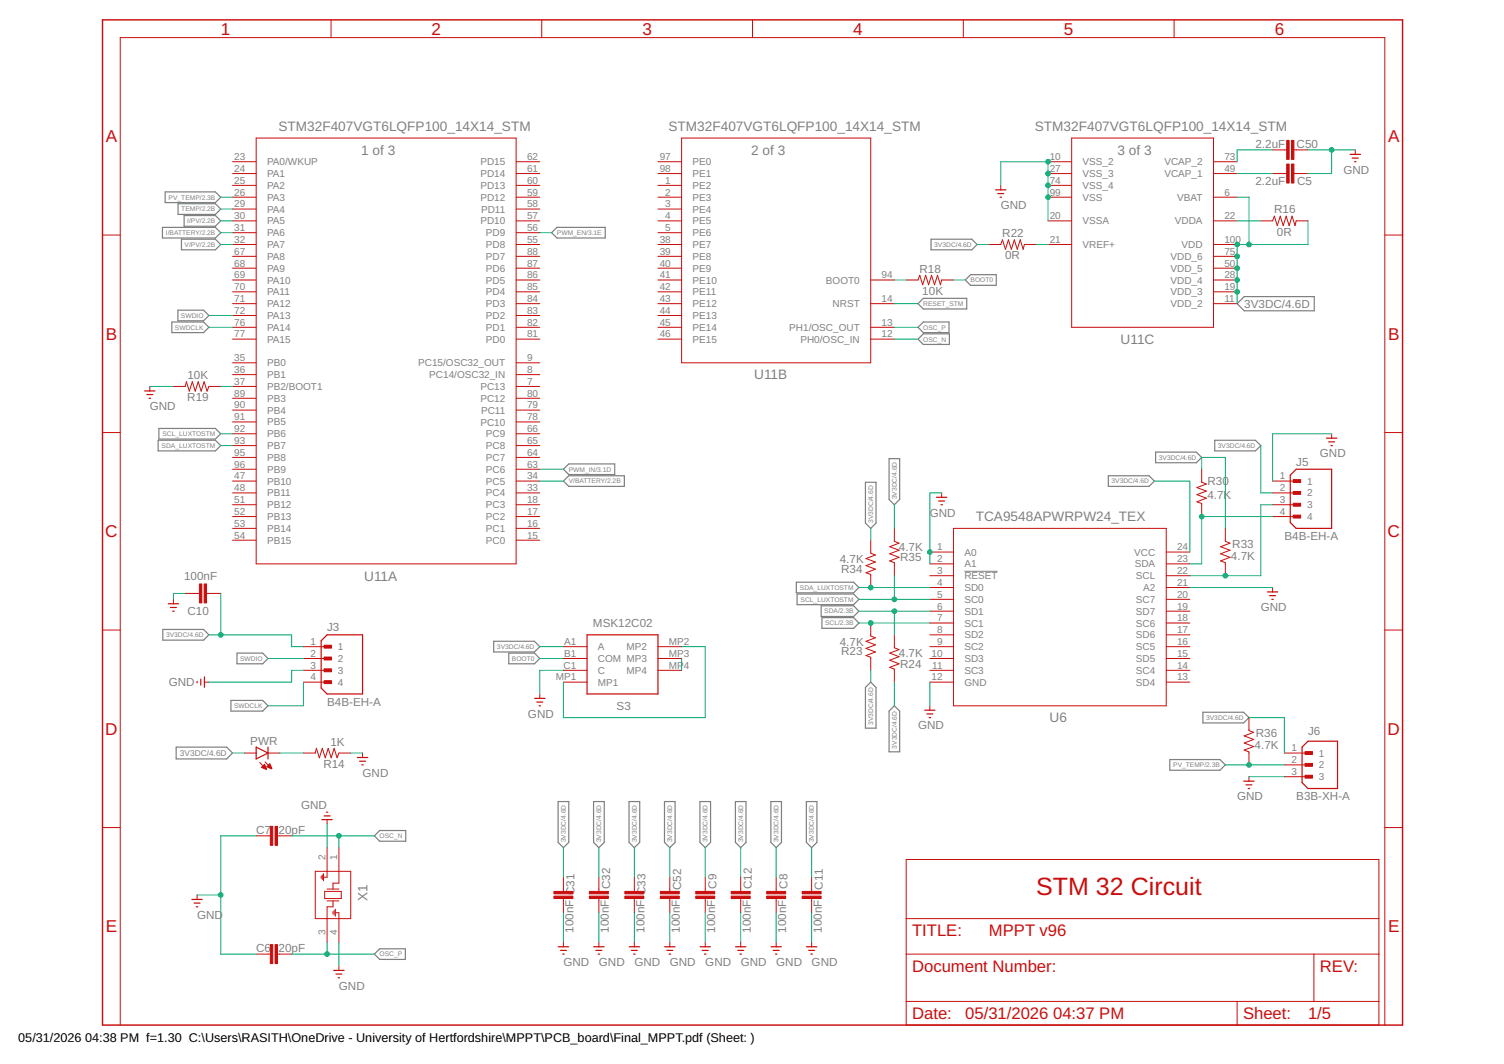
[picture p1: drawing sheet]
<svg xmlns="http://www.w3.org/2000/svg" width="420mm" height="297mm" viewBox="0 0 420 297" stroke-linecap="round" stroke-linejoin="round" font-family="sans-serif">
<path d="M269.4 159.5h9.3" fill="none" stroke="#808080" stroke-width=".28"/>
<g fill="none" stroke="#808080" stroke-width=".34">
<path d="M46.1 53.6h14.1l1.5 1.5-1.5 1.5h-14.1zM49.7 56.9h10.5l1.5 1.5-1.5 1.5h-10.5zM45.4 63.5h14.8l1.5 1.5-1.5 1.4h-14.8zM50.7 66.8h9.5l1.5 1.5-1.5 1.4h-9.5zM51.4 60.2h8.8l1.5 1.5-1.5 1.5h-8.8zM154.1 65l1.5-1.5h13.5v2.9h-13.5zM260.1 66.8h11.4l1.5 1.5-1.5 1.4h-11.4zM269.7 78.2l1.4-1.5h7.2v3h-7.2zM48 89.9h8.9l1.5 1.5-1.5 1.5h-8.9zM49.7 86.6h7.2l1.5 1.5-1.5 1.5h-7.2zM257.9 83.3h12.2v3h-12.2l-1.4-1.5zM257.9 89.9h7.2v3h-7.2l-1.4-1.5z"/>
<path d="M257.9 93.2h7.3v3h-7.3l-1.4-1.5zM345.6 84.8l2-2h19.6v4h-19.6zM44.4 119.6h15.8l1.5 1.5-1.5 1.5h-15.8zM44.2 122.9h16l1.5 1.5-1.5 1.5h-16zM157.4 134.3l1.5-1.5h15.5v3h-15.5zM157.4 131l1.5-1.5h12.8v3h-12.8zM241.8 134.6h2.9v11.4l-1.5 1.5-1.4-1.5zM248.4 128h2.9v11.4l-1.4 1.5-1.5-1.5zM309.6 132.8h11.4l1.5 1.5-1.5 1.5h-11.4zM322.8 126.2h11.4l1.5 1.5-1.5 1.5h-11.4zM339.3 122.9h11.4l1.5 1.5-1.5 1.5h-11.4zM45.5 175.7h11.4l1.5 1.5-1.5 1.5h-11.4z"/>
<path d="M137.9 179h11.4l1.5 1.5-1.5 1.5h-11.4zM222.5 162.5h16l1.4 1.5-1.4 1.5h-16zM222.7 165.8h15.8l1.4 1.5-1.4 1.5h-15.8zM229.4 169.1h9.1l1.4 1.5-1.4 1.5h-9.1zM229.6 172.4h8.9l1.4 1.5-1.4 1.5h-8.9zM64.5 195.5h8.9l1.5 1.5-1.5 1.5h-8.9zM66.2 182.3h7.2l1.5 1.5-1.5 1.5h-7.2zM142.1 182.3h7.2l1.5 1.5-1.5 1.5h-7.2zM243.2 190.4l1.5 1.5v11.4h-2.9v-11.4zM249.9 197l1.4 1.5v11.4h-2.9v-11.4zM336 198.8h11.4l1.5 1.5-1.5 1.5h-11.4zM49.2 208.6h14.1l1.7 1.6-1.7 1.7h-14.1z"/>
<path d="M326.8 212h14l1.5 1.5-1.5 1.5h-14zM104.6 233.3l1.5-1.4h7.2v2.9h-7.2zM155.9 223.8h3v11.4l-1.5 1.4-1.5-1.4zM165.8 223.8h3v11.4l-1.5 1.4-1.5-1.4zM175.7 223.8h3v11.4l-1.5 1.4-1.5-1.4zM185.6 223.8h3v11.4l-1.5 1.4-1.5-1.4zM195.5 223.8h3v11.4l-1.5 1.4-1.5-1.4zM205.4 223.8h3v11.4l-1.5 1.4-1.5-1.4zM215.3 223.8h3v11.4l-1.5 1.4-1.5-1.4zM225.3 223.8h2.9v11.4l-1.5 1.4-1.4-1.4zM104.6 266.4l1.5-1.5h7.1v2.9h-7.1z"/>
</g>
<g fill="none" stroke="#c90d0c" stroke-width=".28">
<path d="M92.5 5.5v5M151.3 5.5v5M210.2 5.5v5M269.1 5.5v5M328 5.5v5M71.6 38.5h72.6v118.9h-72.6zM190.4 38.5h52.8v62.8h-52.8zM299.4 38.5h39.6v52.9h-39.6zM65 45.1h6.6M65 48.5h6.6M65 51.8h6.6M65 55.1h6.6"/>
<path d="M65 58.4h6.6M144.2 45.1h6.6M144.2 48.5h6.6M144.2 51.8h6.6M144.2 55.1h6.6M144.2 58.4h6.6M183.8 45.1h6.6M183.8 48.5h6.6M183.8 51.8h6.6M183.8 55.1h6.6M183.8 58.4h6.6M279.6 51.8v1.2"/>
<path d="M292.8 45.1h6.6M292.8 48.5h6.6M292.8 51.8h6.6M292.8 55.1h6.6M339 45.1h6.6M339 48.5h6.6M339 55.1h6.6M355.5 48.5h4M355.5 41.8h4M361.4 48.5h4M361.4 41.8h4M378.6 41.8v1.3"/>
<path d="M28.6 65.6h5M65 61.7h6.6M65 65h6.6M65 68.3h6.6M65 71.6h6.6M65 74.9h6.6M65 78.2h6.6M144.2 61.7h6.6M144.2 65h6.6M144.2 68.3h6.6M144.2 71.6h6.6M144.2 74.9h6.6"/>
<path d="M144.2 78.2h6.6M183.8 61.7h6.6M183.8 65h6.6M183.8 68.3h6.6M183.8 71.6h6.6M183.8 74.9h6.6M183.8 78.2h6.6M243.2 78.2h6.7M253.2 78.2h3.3l.4-1.3 .9 2.6 .8-2.6 .8 2.6 .8-2.6 .9 2.6 .8-2.6 .8 2.6 .4-1.3h3.3M276.3 68.3h3.3l.5-1.3 .8 2.6 .8-2.6 .8 2.6 .9-2.6 .8 2.6 .8-2.6 .8 2.6 .4-1.3h3.3M292.8 61.7h6.6M292.8 68.3h6.6"/>
<path d="M339 61.7h6.6M339 68.3h6.6M339 71.6h6.6M339 74.9h6.6M339 78.2h6.6M352.2 61.7h3.3l.5-1.4 .8 2.7 .9-2.7 .8 2.7 .8-2.7 .8 2.7 .9-2.7 .8 2.7 .3-1.3h3.3M386.9 65.6h4.9M65 81.5h6.6M65 84.8h6.6M65 88.1h6.6M65 91.4h6.6M65 94.7h6.6"/>
<path d="M144.2 81.5h6.6M144.2 84.8h6.6M144.2 88.1h6.6M144.2 91.4h6.6M144.2 94.7h6.6M183.8 81.5h6.6M183.8 84.8h6.6M183.8 88.1h6.6M183.8 91.4h6.6M183.8 94.7h6.6M243.2 84.8h6.7M243.2 91.4h6.7"/>
<path d="M243.2 94.7h6.7M339 81.5h6.6M339 84.8h6.6M41.8 107.9v1.2M48.5 107.9h3.3l.3-1.3 .8 2.6 .8-2.6 .8 2.6 .9-2.6 .8 2.6 .8-2.6 .8 2.6 .6-1.3h3.3M65 101.3h6.6M65 104.6h6.6M65 107.9h6.6M65 111.2h6.6M65 114.5h6.6M65 117.8h6.6M144.2 101.3h6.6"/>
<path d="M144.2 104.6h6.6M144.2 107.9h6.6M144.2 111.2h6.6M144.2 114.5h6.6M144.2 117.8h6.6M28.6 120.8h5M65 121.1h6.6M65 124.4h6.6M65 127.7h6.6M65 131h6.6M65 134.3h6.6M65 137.6h6.6"/>
<path d="M144.2 121.1h6.6M144.2 124.4h6.6M144.2 127.7h6.6M144.2 131h6.6M144.2 134.3h6.6M144.2 137.6h6.6M263.1 137.6v1.2M335.7 131v3.6l1.3 .5-2.6 1 2.6 1-2.6 1 2.6 1-2.6 1 1.3 .5v3.6M355.5 134.3h6.6M355.5 137.6h6.6M372 121.1v1.2M386.9 120.8h4.9"/>
<path d="M65 140.9h6.6M65 144.2h6.6M65 147.5h6.6M65 150.8h6.6M144.2 140.9h6.6M144.2 144.2h6.6M144.2 147.5h6.6M144.2 150.8h6.6M243.2 150.8v3.6l1.4 .5-2.7 1 2.7 1-2.7 1 2.7 1-2.7 1 1.3 .5v3.6M249.9 147.5v3.6l1.3 .5-2.7 1 2.7 1-2.7 1 2.7 1-2.7 1 1.4 .5v3.6M259.8 157.4h6.6M259.8 154.1h6.6"/>
<path d="M266.4 147.5h59.4v49.5h-59.4zM325.8 157.4h6.6M325.8 154.1h6.6M342.3 147.5v3.6l1.3 .5-2.6 1 2.6 1-2.6 1 2.6 1-2.6 1 1.3 .5v3.6M355.5 140.9h6.6M355.5 144.2h6.6M28.6 175.9h5M48.5 167.3v1.3M51.8 165.7h3.9M57.7 165.7h4M243.2 173.9v3.6l1.4 .6-2.7 .9 2.7 1-2.7 1 2.7 1-2.7 1 1.3 .5v3.6M249.9 177.2v3.6l1.3 .6-2.7 .9 2.7 1-2.7 1 2.7 1-2.7 1 1.4 .5v3.6"/>
<path d="M259.8 160.7h6.6M259.8 164h6.6M259.8 167.3h6.6M259.8 170.6h6.6M259.8 173.9h6.6M259.8 177.2h6.6M325.8 160.7h6.6M325.8 164h6.6M325.8 167.3h6.6M325.8 170.6h6.6M325.8 173.9h6.6M325.8 177.2h6.6"/>
<path d="M355.5 164v1.2M386.9 175.9h4.9M57.1 190.4h1.3M84.8 190.4h6.6M84.8 180.5h6.6M84.8 183.8h6.6M84.8 187.1h6.6M150.8 193.7v1.3M157.4 190.4h6.6M157.4 180.5h6.6M157.4 183.8h6.6M157.4 187.1h6.6"/>
<path d="M183.8 180.5h6.6M183.8 183.8h6.6M183.8 187.1h6.6M259.8 190.4h6.6M259.8 180.5h6.6M259.8 183.8h6.6M259.8 187.1h6.6M259.8 197v1.3M325.8 190.4h6.6M325.8 180.5h6.6M325.8 183.8h6.6M325.8 187.1h6.6"/>
<path d="M68.3 210.2h3.3M72.6 212.9l1.8 1.8M74 212.7l1.9 1.8M74.9 210.2h3.3M84.8 210.2h3.3l.3-1.3 .8 2.7 .8-2.7 .9 2.7 .8-2.7 .8 2.7 .8-2.7 .9 2.7 .5-1.4h3.3M101.3 210.2v1.3M348.9 200.3v3.7l1.3 .4-2.6 1 2.6 1-2.6 1 2.6 1-2.6 1 1.3 .5v3.6M348.9 216.8v1.3M358.8 210.2h6.6M358.8 213.5h6.6M358.8 216.8h6.6M28.6 231h5"/>
<path d="M71.6 233.3h3.9M77.5 233.3h4M91.4 228.8v1.2M91.4 236.6v8.3h-1M94.7 236.6v9.9h-1.7v1.7M253.2 239.9h132v46.3h-132zM386.9 231h4.9M55.1 249.9v1.2M88.1 243.2h9.9v13.3h-9.9zM89.7 244.6v.6M90 244.2v1.4M90.4 243.9v2"/>
<path d="M90.7 248.9h4.6v1.9h-4.6zM91.4 248.2h3.3M91.4 251.5h3.3M93 251.5v1.7h-1.6v9.9M93 254.5v.6M93.3 254.1v1.4M93.7 254.8h1v8.3M93.7 253.8v2M157.4 244.9v4M157.4 250.8v4M167.3 244.9v4M167.3 250.8v4"/>
<path d="M177.2 244.9v4M177.2 250.8v4M187.1 244.9v4M187.1 250.8v4M197 244.9v4M197 250.8v4M206.9 244.9v4M206.9 250.8v4M216.8 244.9v4M216.8 250.8v4M226.7 244.9v4M226.7 250.8v4"/>
<path d="M253.2 256.5h132M71.6 266.4h3.9M77.5 266.4h4M94.7 269.7v1.2M157.4 263.1v1.2M167.3 263.1v1.2M177.2 263.1v1.2M187.1 263.1v1.2M197 263.1v1.2M206.9 263.1v1.2M216.8 263.1v1.2M226.7 263.1v1.2"/>
<path d="M253.2 266.4h132M253.2 279.6h132M345.6 279.6v6.6M367.1 266.4v13.2M33.6 286.2v-275.7h353.3v275.7"/>
</g>
<g fill="#c90d0c" stroke="#c90d0c" stroke-width=".28">
<path d="M76.8 263.7h.7v5.3h-.7z"/>
<path d="M75.5 263.7h.7v5.3h-.7z"/>
<path d="M76.8 230.7h.7v5.3h-.7z"/>
<path d="M75.5 230.7h.7v5.3h-.7z"/>
<path d="M194.4 250.2h5.3v.6h-5.3z"/>
<path d="M194.4 248.9h5.3v.6h-5.3z"/>
<path d="M204.3 250.2h5.3v.6h-5.3z"/>
<path d="M204.3 248.9h5.3v.6h-5.3z"/>
<path d="M214.2 250.2h5.3v.6h-5.3z"/>
<path d="M214.2 248.9h5.3v.6h-5.3z"/>
<path d="M224.1 250.2h5.3v.6h-5.3z"/>
<path d="M224.1 248.9h5.3v.6h-5.3z"/>
<path d="M57 163h.7v5.3h-.7z"/>
<path d="M55.7 163h.7v5.3h-.7z"/>
<path d="M90.5 180.1h2.1v.8h-2.1z"/>
<path d="M90.5 183.4h2.1v.8h-2.1z"/>
<path d="M90.5 186.7h2.1v.8h-2.1z"/>
<path d="M90.5 190h2.1v.8h-2.1z"/>
<path d="M360.8 45.8h.7v5.3h-.7z"/>
<path d="M359.5 45.8h.6v5.3h-.6z"/>
<path d="M360.8 39.2h.7v5.3h-.7z"/>
<path d="M359.5 39.2h.6v5.3h-.6z"/>
<path d="M154.7 250.2h5.3v.6h-5.3z"/>
<path d="M154.7 248.9h5.3v.6h-5.3z"/>
<path d="M164.7 250.2h5.2v.6h-5.2z"/>
<path d="M164.7 248.9h5.2v.6h-5.2z"/>
<path d="M174.6 250.2h5.3v.6h-5.3z"/>
<path d="M174.6 248.9h5.3v.6h-5.3z"/>
<path d="M184.5 250.2h5.3v.6h-5.3z"/>
<path d="M184.5 248.9h5.3v.6h-5.3z"/>
<path d="M361.3 133.9h2v.8h-2z"/>
<path d="M361.3 137.2h2v.8h-2z"/>
<path d="M361.3 140.5h2v.8h-2z"/>
<path d="M361.3 143.8h2v.8h-2z"/>
<path d="M364.6 209.8h2v.8h-2z"/>
<path d="M364.6 213.1h2v.8h-2z"/>
<path d="M364.6 216.4h2v.8h-2z"/>
</g>
<g fill="none" stroke="#c90d0c" stroke-width=".34">
<path d="M278.1 53h2.9M278.7 54h1.7M279.4 55.1h.4M377.2 43.1h2.9M377.8 44.1h1.6M378.4 45.1h.4M40.4 109.1h2.9M41 110.2h1.7M41.6 111.2h.5M261.6 138.8h2.9M262.2 139.9h1.7M360.4 132.7l1.7-1.7h9.9v16.5h-9.9l-1.7-1.6z"/>
<path d="M370.6 122.3h2.9M371.2 123.4h1.6M371.8 124.4h.4M262.8 140.9h.5M47 168.6h2.9M47.6 169.6h1.7M48.2 170.6h.5M89.7 178.9l1.7-1.7h9.9v16.5h-9.9l-1.7-1.6zM164 177.2h19.8v16.5h-19.8zM354.1 165.2h2.9M354.7 166.3h1.6M355.3 167.3h.4"/>
<path d="M55.1 190.2v.4M56.1 189.6v1.7M57.1 189v2.9M149.4 195h2.9M150 196h1.6M150.6 197h.4M258.3 198.3h2.9M258.9 199.3h1.7M71.6 208.6l3.3 1.6-3.3 1.7zM74.9 208.6v3.3M99.8 211.5h2.9M100.5 212.5h1.6"/>
<path d="M101.1 213.5h.4M259.5 200.3h.5M347.5 218.1h2.9M348.1 219.1h1.6M363.7 208.6l1.7-1.7h8.3v13.2h-8.3l-1.7-1.6zM89.9 228.8h2.9M90.6 227.8h1.6M91.2 226.7h.4M348.7 220.1h.4M53.6 251.1h2.9M54.2 252.1h1.7M54.8 253.2h.5"/>
<path d="M93.2 270.9h2.9M93.9 271.9h1.6M94.5 273h.4M156 264.3h2.9M156.6 265.3h1.6M157.2 266.4h.4M165.9 264.3h2.9M166.5 265.3h1.6M167.1 266.4h.4M175.8 264.3h2.9M176.4 265.3h1.6M177 266.4h.4"/>
<path d="M185.7 264.3h2.9M186.3 265.3h1.6M186.9 266.4h.4M195.6 264.3h2.9M196.2 265.3h1.6M196.8 266.4h.4M205.5 264.3h2.9M206.1 265.3h1.7M206.7 266.4h.4M215.4 264.3h2.9M216 265.3h1.7M216.6 266.4h.4"/>
<path d="M225.3 264.3h2.9M225.9 265.3h1.7M226.5 266.4h.4"/>
</g>
<g fill="#c90d0c" stroke="#c90d0c" stroke-width=".28">
<path d="M73 214.2l.9-.8 .6 1.3z" fill-rule="evenodd"/>
<path d="M74.5 214.1l.9-.9 .6 1.4z" fill-rule="evenodd"/>
</g>
<path d="M28.6 5.5h363.2v280.7h-363.2z" fill="none" stroke="#c90d0c" stroke-width=".4"/>
<g fill="none" stroke="#0dab76" stroke-width=".28">
<path d="M61.7 55.1h3.3M61.7 58.4h3.3M279.6 51.8v-6.7h13.2v16.6M345.6 55.1h3.3v13.2M345.6 48.5h9.9M355.5 41.8h-9.9v3.3M365.4 41.8h13.2M372 41.8v6.7h-6.6M61.7 68.3h3.3M61.7 61.7h3.3M61.7 65h3.3M150.8 65h3.3"/>
<path d="M249.9 78.2h3.3M266.4 78.2h3.3M273 68.3h3.3M289.5 68.3h3.3M345.6 61.7h6.6M365.4 61.7v6.6h-19.8v16.5M58.4 91.4h6.6M58.4 88.1h6.6M249.9 94.7h6.6M249.9 91.4h6.6M249.9 84.8h6.6M41.8 107.9h6.7"/>
<path d="M61.7 107.9h3.3M61.7 121.1h3.3M61.7 124.4h3.3M150.8 134.3h6.6M150.8 131h6.6M263.1 137.6h-3.3v19.8M322.5 134.3h9.9v19.8M335.7 131v-3.3h6.6v19.8M352.2 124.4v13.2h3.3M372 121.1h-16.5v13.2M243.2 147.5v3.3M249.9 140.9v6.6"/>
<path d="M355.5 144.2h-19.8v13.2h-3.3M355.5 140.9h-3.3v19.8h-19.8M51.8 165.7h-3.3v1.6M58.4 177.2h23.1v3.3h3.3M61.7 165.7v11.5M239.9 164h19.9M239.9 170.6h19.9M239.9 173.9h19.9M239.9 167.3h19.9M249.9 160.7v6.6M249.9 170.6v6.6M332.4 164h23.1"/>
<path d="M74.9 183.8h9.9M84.8 187.1h-3.3v3.3h-23.1M84.8 190.4v6.6h-9.9M150.8 180.5h6.6M150.8 183.8h6.6M157.4 187.1h-6.6v6.6M190.4 180.5h6.6v19.8h-39.6v-9.9M190.4 183.8v3.3M243.2 187.1v3.3M249.9 190.4v6.6M259.8 190.4v6.6M65 210.2h3.3"/>
<path d="M78.2 210.2h6.6M98 210.2h3.3M342.3 213.5h16.5M348.9 200.3h9.9v9.9M348.9 216.8h9.9M71.6 233.3h-9.9v33.1h9.9M81.5 233.3h23.1M91.4 230v6.6M94.7 233.3v3.3M157.4 236.6v8.3M167.3 236.6v8.3M177.2 236.6v8.3"/>
<path d="M187.1 236.6v8.3M197 236.6v8.3M206.9 236.6v8.3M216.8 236.6v8.3M226.7 236.6v8.3M55.1 249.9h6.6M157.4 254.8v8.3M167.3 254.8v8.3M177.2 254.8v8.3M187.1 254.8v8.3M197 254.8v8.3M206.9 254.8v8.3"/>
<path d="M216.8 254.8v8.3M226.7 254.8v8.3M81.5 266.4h23.1M91.4 263.1v3.3M94.7 263.1v6.6"/>
</g>
<g fill="#0dab76" stroke="#0dab76" stroke-width=".28">
<circle cx="61.7" cy="177.2" r=".66"/>
<circle cx="345.6" cy="81.5" r=".66"/>
<circle cx="345.6" cy="78.2" r=".66"/>
<circle cx="345.6" cy="74.9" r=".66"/>
<circle cx="345.6" cy="71.6" r=".66"/>
<circle cx="345.6" cy="68.3" r=".66"/>
<circle cx="348.9" cy="68.3" r=".66"/>
<circle cx="94.7" cy="233.3" r=".66"/>
<circle cx="91.4" cy="266.4" r=".66"/>
<circle cx="61.7" cy="249.9" r=".66"/>
<circle cx="292.8" cy="51.8" r=".66"/>
<circle cx="292.8" cy="48.5" r=".66"/>
<circle cx="292.8" cy="55.1" r=".66"/>
<circle cx="292.8" cy="45.1" r=".66"/>
<circle cx="372" cy="41.8" r=".66"/>
<circle cx="259.8" cy="154.1" r=".66"/>
<circle cx="342.3" cy="160.7" r=".66"/>
<circle cx="335.7" cy="144.2" r=".66"/>
<circle cx="249.9" cy="170.6" r=".66"/>
<circle cx="243.2" cy="173.9" r=".66"/>
<circle cx="243.2" cy="164" r=".66"/>
<circle cx="249.9" cy="167.3" r=".66"/>
<circle cx="348.9" cy="213.5" r=".66"/>
</g>
<text font-size="7" fill="#c90d0c" x="289.5" y="249.9">STM 32 Circuit</text>
<g font-size="4.8" fill="#c90d0c">
<text x="61.7" y="9.7">1</text>
<text x="120.6" y="9.7">2</text>
<text x="179.5" y="9.7">3</text>
<text x="238.3" y="9.7">4</text>
<text x="297.2" y="9.7">5</text>
<text x="356.1" y="9.7">6</text>
<text x="29.5" y="39.8">A</text>
<text x="387.8" y="39.8">A</text>
<text x="29.5" y="94.9">B</text>
<text x="387.8" y="94.9">B</text>
<text x="29.4" y="150">C</text>
<text x="387.6" y="150">C</text>
<text x="29.4" y="205.2">D</text>
<text x="387.6" y="205.2">D</text>
<text x="29.5" y="260.3">E</text>
<text x="387.8" y="260.3">E</text>
</g>
<g font-size="4.7" fill="#c90d0c">
<text x="254.8" y="261.4">TITLE:</text>
<text x="276.3" y="261.4">MPPT v96</text>
<text x="254.8" y="271.3">Document Number:</text>
<text x="368.7" y="271.3">REV:</text>
<text x="254.8" y="284.5">Date:</text>
<text x="269.7" y="284.5">05/31/2026</text>
<text x="294.2" y="284.5">04:37 PM</text>
<text x="347.3" y="284.5">Sheet:</text>
<text x="365.4" y="284.5">1/5</text>
</g>
<g font-size="3.8" fill="#808080">
<text x="77.8" y="36.6">STM32F407VGT6LQFP100_14X14_STM</text>
<text x="186.7" y="36.6">STM32F407VGT6LQFP100_14X14_STM</text>
<text x="289.1" y="36.6">STM32F407VGT6LQFP100_14X14_STM</text>
<text x="100.9" y="43.2">1 of 3</text>
<text x="209.9" y="43.2">2 of 3</text>
<text x="312.2" y="43.2">3 of 3</text>
<text x="313" y="96">U11C</text>
<text x="210.7" y="105.9">U11B</text>
<text x="272.6" y="145.6">TCA9548APWRPW24_TEX</text>
<text x="101.7" y="162.1">U11A</text>
<text x="293.2" y="201.7">U6</text>
<text x="102.6" y="251.7" transform="rotate(-90 102.6 251.7)">X1</text>
</g>
<g font-size="3.5">
<text x="5.1" y="290.9">05/31/2026</text>
<text x="23.8" y="290.9">04:38 PM f=1.30 C:\Users\RASITH\OneDrive - University of Hertfordshire\MPPT\PCB_board\Final_MPPT.pdf (Sheet: )</text>
</g>
<g font-size="3.3" fill="#808080">
<text x="350.7" y="41.2">2.2uF</text>
<text x="362.2" y="41.2">C50</text>
<text x="350.7" y="51.8">2.2uF</text>
<text x="362.4" y="51.8">C5</text>
<text x="375.3" y="48.5">GND</text>
<text x="279.6" y="58.4">GND</text>
<text x="355.9" y="59.6">R16</text>
<text x="356.7" y="65.8">0R</text>
<text x="280" y="66.2">R22</text>
<text x="256.9" y="76.1">R18</text>
<text x="280.8" y="72.4">0R</text>
<text x="257.7" y="82.3">10K</text>
<text x="347.6" y="85.9">3V3DC/4.6D</text>
<text x="52.4" y="105.9">10K</text>
<text x="52.3" y="111.9">R19</text>
<text x="41.8" y="114.5">GND</text>
<text x="362.1" y="130">J5</text>
<text x="368.7" y="127.7">GND</text>
<text x="337.3" y="135.5">R30</text>
<text x="337.3" y="139.4">4.7K</text>
<text x="259.8" y="144.2">GND</text>
<text x="251.1" y="153.9">4.7K</text>
<text x="344.2" y="153">R33</text>
<text x="358.8" y="150.8">B4B-EH-A</text>
<text x="51.4" y="161.9">100nF</text>
<text x="234.6" y="157.2">4.7K</text>
<text x="235" y="159.9">R34</text>
<text x="251.5" y="156.6">R35</text>
<text x="343.9" y="156.3">4.7K</text>
<text x="52.4" y="171.8">C10</text>
<text x="352.2" y="170.6">GND</text>
<text x="91.4" y="176.2">J3</text>
<text x="165.7" y="175.1">MSK12C02</text>
<text x="234.6" y="180.3">4.7K</text>
<text x="235" y="183">R23</text>
<text x="251.1" y="183.3">4.7K</text>
<text x="47.1" y="191.4">GND</text>
<text x="251.5" y="186.6">R24</text>
<text x="91.4" y="197">B4B-EH-A</text>
<text x="147.5" y="200.3">GND</text>
<text x="172.3" y="198.2">S3</text>
<text x="256.5" y="203.6">GND</text>
<text x="69.9" y="207.9">PWR</text>
<text x="92.3" y="208.3">1K</text>
<text x="350.5" y="209.1">4.7K</text>
<text x="350.8" y="205.8">R36</text>
<text x="365.4" y="205.3">J6</text>
<text x="90.3" y="214.5">R14</text>
<text x="101.3" y="216.8">GND</text>
<text x="84.1" y="225.8">GND</text>
<text x="345.6" y="223.4">GND</text>
<text x="362.1" y="223.4">B3B-XH-A</text>
<text x="71.6" y="232.9">C7</text>
<text x="77.8" y="232.9">20pF</text>
<text x="170.4" y="248.3" transform="rotate(-90 170.4 248.3)">C32</text>
<text x="190.3" y="248.6" transform="rotate(-90 190.3 248.6)">C52</text>
<text x="200.2" y="248.1" transform="rotate(-90 200.2 248.1)">C9</text>
<text x="210.1" y="248.3" transform="rotate(-90 210.1 248.3)">C12</text>
<text x="220" y="248.1" transform="rotate(-90 220 248.1)">C8</text>
<text x="229.9" y="248.3" transform="rotate(-90 229.9 248.3)">C11</text>
<text x="55.1" y="256.5">GND</text>
<text x="160.2" y="260.4" transform="rotate(-90 160.2 260.4)">100nF C31</text>
<text x="170.1" y="260.4" transform="rotate(-90 170.1 260.4)">100nF</text>
<text x="180" y="260.4" transform="rotate(-90 180 260.4)">100nF C33</text>
<text x="189.9" y="260.4" transform="rotate(-90 189.9 260.4)">100nF</text>
<text x="199.8" y="260.4" transform="rotate(-90 199.8 260.4)">100nF</text>
<text x="209.7" y="260.4" transform="rotate(-90 209.7 260.4)">100nF</text>
<text x="219.6" y="260.4" transform="rotate(-90 219.6 260.4)">100nF</text>
<text x="229.5" y="260.4" transform="rotate(-90 229.5 260.4)">100nF</text>
<text x="71.6" y="265.9">C6</text>
<text x="77.8" y="265.9">20pF</text>
<text x="157.4" y="269.7">GND</text>
<text x="167.3" y="269.7">GND</text>
<text x="177.2" y="269.7">GND</text>
<text x="187.1" y="269.7">GND</text>
<text x="197" y="269.7">GND</text>
<text x="206.9" y="269.7">GND</text>
<text x="216.8" y="269.7">GND</text>
<text x="226.7" y="269.7">GND</text>
<text x="94.7" y="276.3">GND</text>
</g>
<g font-size="2.8" fill="#808080">
<text x="65.4" y="44.7">23</text>
<text x="65.4" y="48">24</text>
<text x="74.6" y="46.1">PA0/WKUP</text>
<text x="134.2" y="46.2">PD15</text>
<text x="147.2" y="48">61</text>
<text x="147.2" y="44.7">62</text>
<text x="184.3" y="44.7">97</text>
<text x="184.3" y="48">98</text>
<text x="193.5" y="46.1">PE0</text>
<text x="293.2" y="44.7">10</text>
<text x="293.2" y="48">27</text>
<text x="302.4" y="46.1">VSS_2</text>
<text x="325.3" y="46.2">VCAP_2</text>
<text x="342" y="48">49</text>
<text x="342" y="44.7">73</text>
<text x="65.4" y="51.3">25</text>
<text x="74.6" y="49.4">PA1</text>
<text x="74.6" y="52.8">PA2</text>
<text x="134.2" y="52.8">PD13</text>
<text x="134.2" y="49.5">PD14</text>
<text x="147.2" y="51.3">60</text>
<text x="185.8" y="51.3">1</text>
<text x="193.5" y="49.4">PE1</text>
<text x="193.5" y="52.8">PE2</text>
<text x="293.2" y="51.3">74</text>
<text x="302.4" y="49.4">VSS_3</text>
<text x="302.4" y="52.8">VSS_4</text>
<text x="325.3" y="49.5">VCAP_1</text>
<text x="65.4" y="54.6">26</text>
<text x="65.4" y="57.9">29</text>
<text x="74.6" y="56.1">PA3</text>
<text x="74.6" y="59.4">PA4</text>
<text x="134.2" y="56.1">PD12</text>
<text x="134.4" y="59.4">PD11</text>
<text x="147.2" y="57.9">58</text>
<text x="147.2" y="54.6">59</text>
<text x="185.8" y="54.6">2</text>
<text x="185.8" y="57.9">3</text>
<text x="193.5" y="56.1">PE3</text>
<text x="193.5" y="59.4">PE4</text>
<text x="293.2" y="54.6">99</text>
<text x="302.4" y="56.1">VSS</text>
<text x="328.9" y="56.1">VBAT</text>
<text x="342" y="54.6">6</text>
<text x="65.4" y="61.2">30</text>
<text x="65.4" y="64.5">31</text>
<text x="74.6" y="62.7">PA5</text>
<text x="74.6" y="66">PA6</text>
<text x="134.2" y="62.7">PD10</text>
<text x="135.7" y="66">PD9</text>
<text x="147.2" y="64.5">56</text>
<text x="147.2" y="61.2">57</text>
<text x="185.8" y="61.2">4</text>
<text x="185.8" y="64.5">5</text>
<text x="193.5" y="62.7">PE5</text>
<text x="193.5" y="66">PE6</text>
<text x="293.2" y="61.2">20</text>
<text x="302.4" y="62.7">VSSA</text>
<text x="328.2" y="62.7">VDDA</text>
<text x="342" y="61.2">22</text>
<text x="65.4" y="67.8">32</text>
<text x="65.4" y="71.1">67</text>
<text x="74.6" y="69.3">PA7</text>
<text x="135.7" y="69.3">PD8</text>
<text x="147.2" y="71.1">88</text>
<text x="147.2" y="67.8">55</text>
<text x="184.3" y="67.8">38</text>
<text x="184.3" y="71.1">39</text>
<text x="193.5" y="69.3">PE7</text>
<text x="293.2" y="67.8">21</text>
<text x="302.4" y="69.3">VREF+</text>
<text x="330.1" y="69.3">VDD</text>
<text x="342" y="71.1">75</text>
<text x="342" y="67.8">100</text>
<text x="65.4" y="74.4">68</text>
<text x="65.4" y="77.7">69</text>
<text x="74.6" y="72.6">PA8</text>
<text x="74.6" y="75.9">PA9</text>
<text x="135.7" y="75.9">PD6</text>
<text x="135.7" y="72.6">PD7</text>
<text x="147.2" y="77.7">86</text>
<text x="147.2" y="74.4">87</text>
<text x="184.3" y="74.4">40</text>
<text x="184.3" y="77.7">41</text>
<text x="193.5" y="72.6">PE8</text>
<text x="193.5" y="75.9">PE9</text>
<text x="246.3" y="77.7">94</text>
<text x="327" y="75.9">VDD_5</text>
<text x="327" y="72.6">VDD_6</text>
<text x="342" y="77.7">28</text>
<text x="342" y="74.4">50</text>
<text x="65.4" y="81">70</text>
<text x="74.6" y="79.2">PA10</text>
<text x="74.6" y="82.5">PA11</text>
<text x="135.7" y="82.5">PD4</text>
<text x="135.7" y="79.2">PD5</text>
<text x="147.2" y="81">85</text>
<text x="184.3" y="81">42</text>
<text x="193.5" y="79.2">PE10</text>
<text x="193.5" y="82.5">PE11</text>
<text x="230.7" y="79.2">BOOT0</text>
<text x="327" y="82.5">VDD_3</text>
<text x="327" y="79.2">VDD_4</text>
<text x="342" y="81">19</text>
<text x="65.4" y="84.3">71</text>
<text x="65.4" y="87.6">72</text>
<text x="74.6" y="85.8">PA12</text>
<text x="74.6" y="89.1">PA13</text>
<text x="135.7" y="89.1">PD2</text>
<text x="135.7" y="85.8">PD3</text>
<text x="147.2" y="87.6">83</text>
<text x="147.2" y="84.3">84</text>
<text x="184.3" y="84.3">43</text>
<text x="184.3" y="87.6">44</text>
<text x="193.5" y="85.8">PE12</text>
<text x="193.5" y="89.1">PE13</text>
<text x="232.6" y="85.8">NRST</text>
<text x="246.3" y="84.3">14</text>
<text x="327" y="85.8">VDD_2</text>
<text x="342" y="84.3">11</text>
<text x="65.4" y="90.9">76</text>
<text x="65.4" y="94.2">77</text>
<text x="74.6" y="92.4">PA14</text>
<text x="74.6" y="95.7">PA15</text>
<text x="135.7" y="95.7">PD0</text>
<text x="135.7" y="92.4">PD1</text>
<text x="147.2" y="94.2">81</text>
<text x="147.2" y="90.9">82</text>
<text x="184.3" y="90.9">45</text>
<text x="184.3" y="94.2">46</text>
<text x="193.5" y="92.4">PE14</text>
<text x="193.5" y="95.7">PE15</text>
<text x="220.5" y="92.4">PH1/OSC_OUT</text>
<text x="223.6" y="95.7">PH0/OSC_IN</text>
<text x="246.3" y="94.2">12</text>
<text x="246.3" y="90.9">13</text>
<text x="65.4" y="100.8">35</text>
<text x="147.2" y="100.8">9</text>
<text x="65.4" y="104.1">36</text>
<text x="65.4" y="107.4">37</text>
<text x="74.6" y="102.3">PB0</text>
<text x="74.6" y="105.6">PB1</text>
<text x="116.8" y="102.3">PC15/OSC32_OUT</text>
<text x="119.9" y="105.6">PC14/OSC32_IN</text>
<text x="147.2" y="107.4">7</text>
<text x="147.2" y="104.1">8</text>
<text x="65.4" y="110.7">89</text>
<text x="74.6" y="108.9">PB2/BOOT1</text>
<text x="74.6" y="112.2">PB3</text>
<text x="134.2" y="112.2">PC12</text>
<text x="134.2" y="108.9">PC13</text>
<text x="147.2" y="110.7">80</text>
<text x="65.4" y="114">90</text>
<text x="65.4" y="117.3">91</text>
<text x="74.6" y="115.5">PB4</text>
<text x="74.6" y="118.8">PB5</text>
<text x="134.2" y="118.8">PC10</text>
<text x="134.4" y="115.5">PC11</text>
<text x="147.2" y="117.3">78</text>
<text x="147.2" y="114">79</text>
<text x="65.4" y="120.6">92</text>
<text x="65.4" y="123.9">93</text>
<text x="74.6" y="122.1">PB6</text>
<text x="74.6" y="125.4">PB7</text>
<text x="135.7" y="125.4">PC8</text>
<text x="135.7" y="122.1">PC9</text>
<text x="147.2" y="123.9">65</text>
<text x="147.2" y="120.6">66</text>
<text x="65.4" y="127.2">95</text>
<text x="65.4" y="130.5">96</text>
<text x="74.6" y="128.7">PB8</text>
<text x="74.6" y="132">PB9</text>
<text x="135.7" y="132">PC6</text>
<text x="135.7" y="128.7">PC7</text>
<text x="147.2" y="130.5">63</text>
<text x="147.2" y="127.2">64</text>
<text x="65.4" y="133.8">47</text>
<text x="65.4" y="137.1">48</text>
<text x="74.6" y="135.3">PB10</text>
<text x="135.7" y="135.3">PC5</text>
<text x="147.2" y="137.1">33</text>
<text x="147.2" y="133.8">34</text>
<text x="357.5" y="133.8">1</text>
<text x="357.5" y="137.1">2</text>
<text x="365.1" y="135.3">1</text>
<text x="65.4" y="140.4">51</text>
<text x="65.4" y="143.7">52</text>
<text x="74.6" y="138.6">PB11</text>
<text x="74.6" y="141.9">PB12</text>
<text x="135.7" y="141.9">PC3</text>
<text x="135.7" y="138.6">PC4</text>
<text x="147.2" y="143.7">17</text>
<text x="147.2" y="140.4">18</text>
<text x="357.5" y="140.4">3</text>
<text x="357.5" y="143.7">4</text>
<text x="365.1" y="138.6">2</text>
<text x="365.1" y="141.9">3</text>
<text x="65.4" y="147">53</text>
<text x="74.6" y="145.2">PB13</text>
<text x="74.6" y="148.5">PB14</text>
<text x="135.7" y="148.5">PC1</text>
<text x="135.7" y="145.2">PC2</text>
<text x="147.2" y="147">16</text>
<text x="365.1" y="145.2">4</text>
<text x="65.4" y="150.3">54</text>
<text x="74.6" y="151.8">PB15</text>
<text x="135.7" y="151.8">PC0</text>
<text x="147.2" y="150.3">15</text>
<text x="261.8" y="153.6">1</text>
<text x="269.4" y="155.1">A0</text>
<text x="316.9" y="155.1">VCC</text>
<text x="328.8" y="153.6">24</text>
<text x="261.8" y="156.9">2</text>
<text x="261.8" y="160.3">3</text>
<text x="269.4" y="158.4">A1</text>
<text x="269.4" y="161.7">RESET</text>
<text x="317" y="158.4">SDA</text>
<text x="317.3" y="161.7">SCL</text>
<text x="328.8" y="160.3">22</text>
<text x="328.8" y="156.9">23</text>
<text x="261.8" y="163.6">4</text>
<text x="261.8" y="166.9">5</text>
<text x="269.4" y="165">SD0</text>
<text x="319.3" y="165">A2</text>
<text x="328.8" y="166.9">20</text>
<text x="328.8" y="163.6">21</text>
<text x="261.8" y="170.2">6</text>
<text x="261.8" y="173.5">7</text>
<text x="269.4" y="168.3">SC0</text>
<text x="269.4" y="171.6">SD1</text>
<text x="317.3" y="171.6">SD7</text>
<text x="317.3" y="168.3">SC7</text>
<text x="328.8" y="173.5">18</text>
<text x="328.8" y="170.2">19</text>
<text x="261.8" y="176.8">8</text>
<text x="269.4" y="174.9">SC1</text>
<text x="269.4" y="178.2">SD2</text>
<text x="317.3" y="178.2">SD6</text>
<text x="317.3" y="174.9">SC6</text>
<text x="328.8" y="176.8">17</text>
<text x="86.8" y="180.1">1</text>
<text x="86.8" y="183.4">2</text>
<text x="94.4" y="181.5">1</text>
<text x="94.4" y="184.8">2</text>
<text x="157.6" y="180.1">A1</text>
<text x="157.6" y="183.4">B1</text>
<text x="167" y="181.5">A</text>
<text x="167" y="184.8">COM MP3</text>
<text x="175" y="181.5">MP2</text>
<text x="186.9" y="180.1">MP2</text>
<text x="186.9" y="183.4">MP3</text>
<text x="260.2" y="183.4">10</text>
<text x="261.8" y="180.1">9</text>
<text x="269.4" y="181.5">SC2</text>
<text x="269.4" y="184.8">SD3</text>
<text x="317.3" y="184.8">SD5</text>
<text x="317.3" y="181.5">SC5</text>
<text x="328.8" y="183.4">15</text>
<text x="328.8" y="180.1">16</text>
<text x="86.8" y="186.7">3</text>
<text x="86.8" y="190">4</text>
<text x="94.4" y="188.1">3</text>
<text x="94.4" y="191.4">4</text>
<text x="155.2" y="190">MP1</text>
<text x="157.4" y="186.7">C1</text>
<text x="167" y="188.1">C</text>
<text x="167" y="191.4">MP1</text>
<text x="175" y="188.1">MP4</text>
<text x="186.9" y="186.7">MP</text>
<text x="191" y="186.7">4</text>
<text x="260.2" y="190">12</text>
<text x="260.4" y="186.7">11</text>
<text x="269.4" y="188.1">SC3</text>
<text x="269.4" y="191.4">GND</text>
<text x="317.3" y="191.4">SD4</text>
<text x="317.3" y="188.1">SC4</text>
<text x="328.8" y="190">13</text>
<text x="328.8" y="186.7">14</text>
<text x="360.8" y="209.8">1</text>
<text x="360.8" y="213.1">2</text>
<text x="368.4" y="211.2">1</text>
<text x="368.4" y="214.5">2</text>
<text x="360.8" y="216.4">3</text>
<text x="368.4" y="217.8">3</text>
<text x="90.9" y="240.2" transform="rotate(-90 90.9 240.2)">2</text>
<text x="94.2" y="240.2" transform="rotate(-90 94.2 240.2)">1</text>
<text x="90.9" y="261" transform="rotate(-90 90.9 261)">3</text>
<text x="94.2" y="261" transform="rotate(-90 94.2 261)">4</text>
</g>
<text font-size="2.3" fill="#808080" x="50.3" y="211.1">3V3DC/4.6D</text>
<g font-size="1.9" fill="#808080">
<text x="47.1" y="55.7">PV_TEMP/2.3B</text>
<text x="50.6" y="59">TEMP/2.2B</text>
<text x="46.4" y="65.6">I/BATTERY/2.2B</text>
<text x="52.3" y="62.3">I/PV/2.2B</text>
<text x="155.6" y="65.6">PWM_EN/3.1E</text>
<text x="51.6" y="68.9">V/PV/2.2B</text>
<text x="261" y="68.9">3V3DC/4.6D</text>
<text x="271.1" y="78.8">BOOT0</text>
<text x="50.6" y="88.7">SWDIO</text>
<text x="257.9" y="85.4">RESET_STM</text>
<text x="48.9" y="92">SWDCLK</text>
<text x="257.9" y="95.3">OSC_N</text>
<text x="257.9" y="92">OSC_P</text>
<text x="45.2" y="125">SDA_LUXTOSTM</text>
<text x="45.4" y="121.7">SCL_LUXTOSTM</text>
<text x="340.2" y="125">3V3DC/4.6D</text>
<text x="158.9" y="131.7">PWM_IN/3.1D</text>
<text x="323.7" y="128.3">3V3DC/4.6D</text>
<text x="158.9" y="135">V/BATTERY/2.2B</text>
<text x="310.5" y="135">3V3DC/4.6D</text>
<text x="250.5" y="139.4" transform="rotate(-90 250.5 139.4)">3V3DC/4.6D</text>
<text x="243.9" y="146" transform="rotate(-90 243.9 146)">3V3DC/4.6D</text>
<text x="223.5" y="164.7">SDA_LUXTOSTM</text>
<text x="223.7" y="168">SCL_LUXTOSTM</text>
<text x="230.3" y="171.3">SDA/2.3B</text>
<text x="46.4" y="177.9">3V3DC/4.6D</text>
<text x="230.5" y="174.6">SCL/2.3B</text>
<text x="67.1" y="184.5">SWDIO</text>
<text x="138.8" y="181.2">3V3DC/4.6D</text>
<text x="143" y="184.5">BOOT0</text>
<text x="65.4" y="197.7">SWDCLK</text>
<text x="243.9" y="202.4" transform="rotate(-90 243.9 202.4)">3V3DC/4.6D</text>
<text x="336.9" y="201">3V3DC/4.6D</text>
<text x="250.5" y="209" transform="rotate(-90 250.5 209)">3V3DC/4.6D</text>
<text x="327.8" y="214.2">PV_TEMP/2.3B</text>
<text x="106.1" y="234">OSC_N</text>
<text x="158.1" y="235.2" transform="rotate(-90 158.1 235.2)">3V3DC/4.6D</text>
<text x="168" y="235.2" transform="rotate(-90 168 235.2)">3V3DC/4.6D</text>
<text x="177.9" y="235.2" transform="rotate(-90 177.9 235.2)">3V3DC/4.6D</text>
<text x="187.8" y="235.2" transform="rotate(-90 187.8 235.2)">3V3DC/4.6D</text>
<text x="197.7" y="235.2" transform="rotate(-90 197.7 235.2)">3V3DC/4.6D</text>
<text x="207.6" y="235.2" transform="rotate(-90 207.6 235.2)">3V3DC/4.6D</text>
<text x="217.5" y="235.2" transform="rotate(-90 217.5 235.2)">3V3DC/4.6D</text>
<text x="227.4" y="235.2" transform="rotate(-90 227.4 235.2)">3V3DC/4.6D</text>
<text x="106.1" y="267">OSC_P</text>
</g>
</svg>
